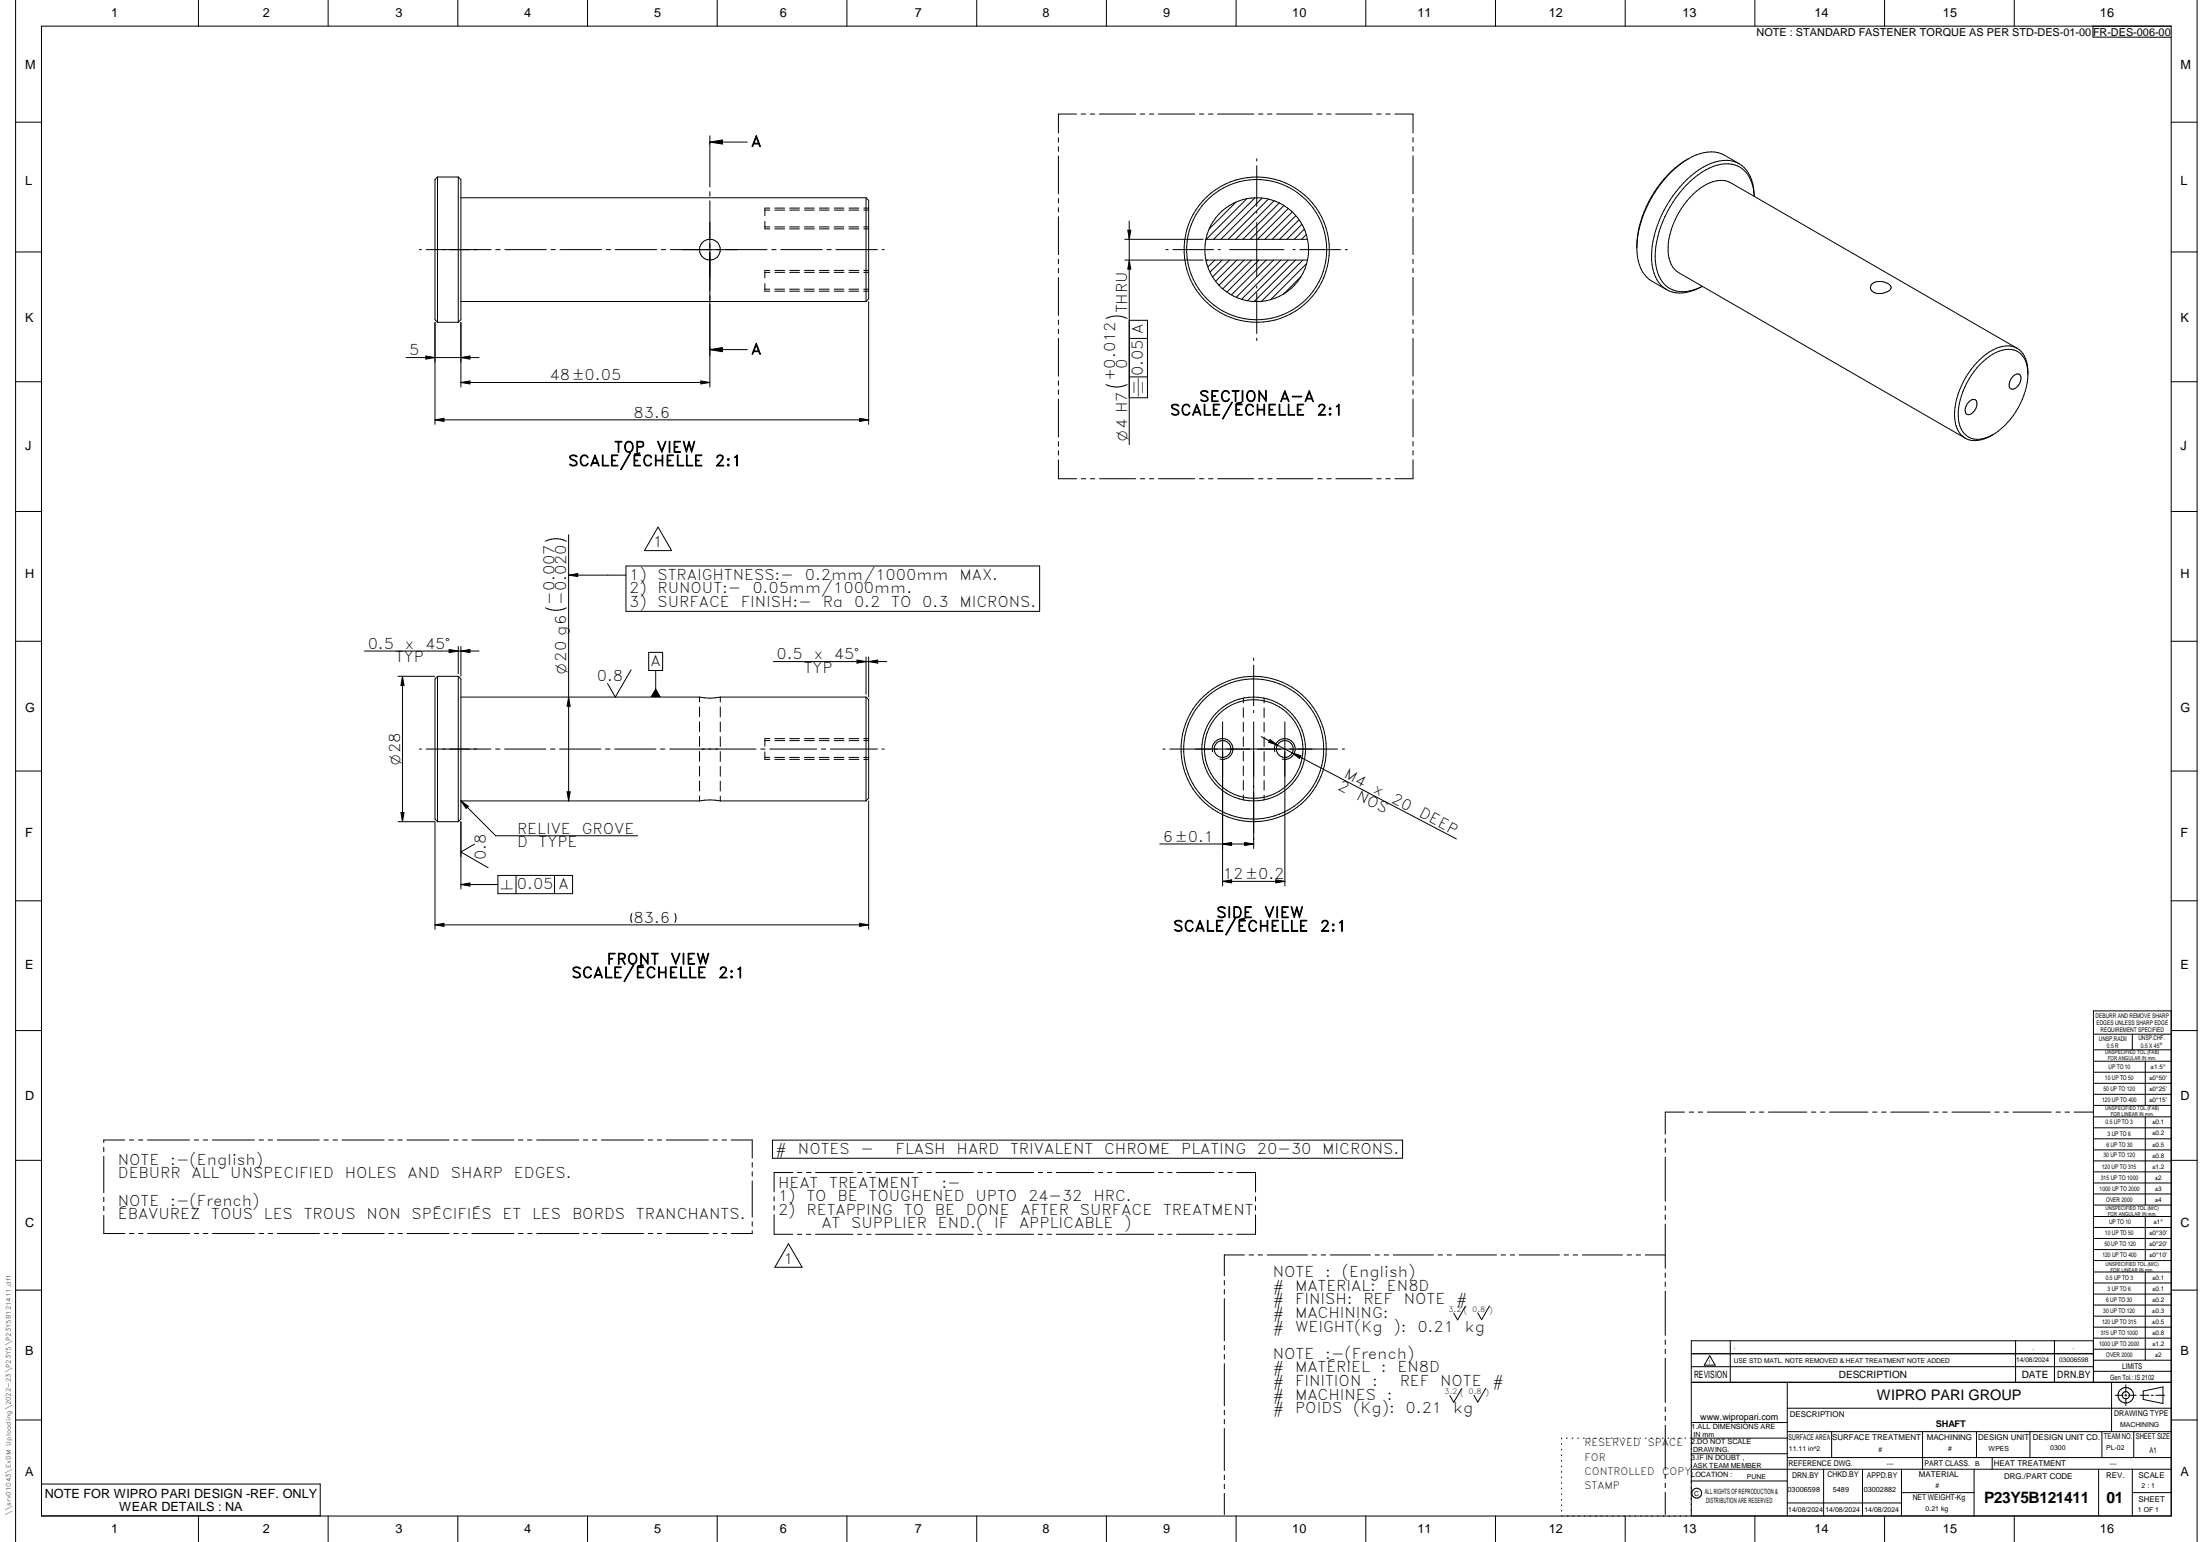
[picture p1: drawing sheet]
<svg xmlns="http://www.w3.org/2000/svg" width="848mm" height="594mm" viewBox="0 0 848 594" stroke-linecap="round" stroke-linejoin="round" font-family="sans-serif">
<g fill="none" stroke="#000" stroke-width=".39">
<path d="M6 .1v593.9M16 10.1h821v574h-821zM76.5 .1v10M126.5 .1v10M176.5 .1v10M226.5 .1v10M276.5 .1v10M326.5 .1v10M376.5 .1v10M426.5 .1v10M476.5 .1v10M526.5 .1v10"/>
<path d="M576.5 .1v10M626.5 .1v10M676.5 .1v10M726.5 .1v10M776.5 .1v10M806.8 10.1v4.2l30.2 .1M847 .1v593.9M6 47.1h10M273.6 52.3v4.8M273.6 57.4v14.7M273.6 54.7h14.5M273.6 54.7l4.9-.8v1.6z"/>
<path d="M408 53.1v1.7M408 56.6v1.7M415 43.9h-7v7.4M416.8 43.9h1.7M420.3 43.9h1.7M423.8 43.9h14M439.5 43.9h1.8M443.1 43.9h1.7M446.6 43.9h13.9M462.4 43.9h1.7M465.8 43.9h1.8M469.3 43.9h14"/>
<path d="M485.1 43.9h1.7M488.6 43.9h1.7M492.1 43.9h14M507.9 43.9h1.7M511.4 43.9h1.7M514.9 43.9h14M530.7 43.9h1.7M534.2 43.9h1.7M537.7 43.9h7v7.3M544.7 53v1.7M544.7 56.5v1.8M837 47.1h10"/>
<path d="M168.7 68.2h8M168.7 68.2v56M168.7 68.2l-1 1v54l1 1M176.7 68.2v56M176.7 68.2l1 1v54l-1 1M177.7 76.2h156.1M273.6 73.8v1.8M273.6 77.3v71.8M333.8 76.2v40M333.8 76.2l1.1 1v38l-1.1 1M408 60.1v14.6M408 76.5v1.7"/>
<path d="M476.5 77.8l-10.4 10.4M480.6 76.6l-15.6 15.6M483.8 76.2l-16 16M484.5 61.2v.9M484.5 63.8v15.7M486.5 76.3l-15.9 15.9M489 76.7l-15.5 15.5M491.2 77.3l-14.9 14.9M493.1 78.2l-14 14M495 79.2l-13 13M544.7 60v14.7M544.7 76.5v1.6"/>
<path d="M544.7 80v1.7M650.8 61.2a41.8 41.8 0 0 0-19.8 34.3M650.8 61.2a43.7 43.7 0 0 0-19.8 34.3M650.8 61.2a14.1 14.1 0 0 1 14-1.4l5.6 3.3M670.4 63.1a13.8 13.8 0 0 1 5.8 12.5 12.7 12.7 0 0 0-6.3-11.6 14.6 14.6 0 0 0-13.9 2.4 42.5 42.5 0 0 0-18 32.2 13.7 13.7 0 0 0 5.6 12.5 12.7 12.7 0 0 0 12.6-.8M670.4 63.1a14.1 14.1 0 0 0-13.9 1.3 43.8 43.8 0 0 0-19.8 34.2 14.1 14.1 0 0 0 5.6 12.9 12.7 12.7 0 0 0 12.4-.4l1.6-.8M6 97.1h10M161.7 96.2h.8M164.3 96.2h25M191.1 96.2h1.7M194.6 96.2h16M212.4 96.2h1.7"/>
<path d="M215.9 96.2h16M233.6 96.2h1.8M237.2 96.2h16M254.9 96.2h1.7M258.4 96.2h37.3M294.9 80.7v2.4M294.9 85.3v2.4M294.9 88v.2h1.9M294.9 87.4h1.8M294.9 80.9h1.9M296.8 80.2h-1.9v.2M297.5 96.2h1.7"/>
<path d="M298.7 87.4h3.7M298.7 80.2h3.8M298.7 88.2h3.8M298.7 80.9h3.8M301 96.2h15.9M304.4 87.4h3.7M304.4 80.2h3.8M304.4 88.2h3.8M304.4 80.9h3.8M310.1 87.4h3.8M310.1 80.2h3.8M310.1 88.2h3.8"/>
<path d="M310.1 80.9h3.8M315.8 87.4h3.8M315.8 80.2h3.8M315.8 88.2h3.8M315.8 80.9h3.8M318.8 96.2h1.7M321.5 87.4h3.8M321.6 80.2h3.7M321.6 88.2h3.7M321.6 80.9h3.7M322.2 96.2h16M327.2 87.4h3.8"/>
<path d="M327.3 80.2h3.7M327.3 88.2h3.7M327.3 80.9h3.7M333 87.4h1.9M333 80.2h1.9M333 88.2h1.9M333 80.9h1.9M340 96.2h.9M408 80v1.7M408 83.5v14.6M408 99.9v1.7M433.6 92.2h30.2"/>
<path d="M434.8 88.7h1.1l-.6 3.5zM435.3 85.2v86.1M449.5 96.2h.8M452.1 96.2h15.7M464.9 92.2a19.1 19.1 0 0 0 0 8M464.9 92.2h39.1M469.6 96.2h.9M474 96.2h21M484.5 85.7v21M484.5 81.4v.8M496.6 80.3l-11.8 11.9M498.1 81.7l-10.5 10.5"/>
<path d="M498.4 96.2h.9M499.5 83.1l-9.1 9.1M500.8 84.7l-7.5 7.5M501.1 96.2h15.7M501.9 86.4l-5.8 5.8M502.8 88.3l-3.9 3.9M503.6 90.4l-1.9 1.8M504 92.2a19.1 19.1 0 0 1 0 8M504 92.2a20 20 0 0 0-19.6-16 20 20 0 0 0-19.5 16M518.6 96.2h.8M544.7 83.4v14.7M544.7 99.9v1.7"/>
<path d="M631 95.5a14.1 14.1 0 0 0 5.8 12.8l5.7 3.3M837 97.1h10M177.7 116.2h156.1M294.9 104.7v.2M294.9 112v.2h1.9M294.9 109.3v2.4M294.9 111.4h1.8M296.8 104.2h-1.9v.2M296.8 104.9h-1.9v2.2M298.7 111.4h3.7M298.7 104.2h3.8M298.7 112.2h3.8"/>
<path d="M298.7 104.9h3.8M304.4 111.4h3.7M304.4 104.2h3.8M304.4 112.2h3.8M304.4 104.9h3.8M310.1 111.4h3.8M310.1 104.2h3.8M310.1 112.2h3.8M310.1 104.9h3.8M315.8 111.4h3.8M315.8 104.2h3.8M315.8 112.2h3.8"/>
<path d="M315.8 104.9h3.8M321.5 111.4h3.8M321.6 104.2h3.7M321.6 112.2h3.7M321.6 104.9h3.7M327.2 111.4h3.8M327.3 104.2h3.7M327.3 112.2h3.7M327.3 104.9h3.7M333 111.4h1.9M333 104.2h1.9M333 112.2h1.9"/>
<path d="M333 104.9h1.9M334.9 116.2v47.3M408 103.4v1.7M408 106.9v14.6M433.6 100.2h30.2M435.3 100.2l.6 3.5h-1.1zM464.9 100.2a20 20 0 0 0 24.9 15.2M464.9 100.2h39.1M465.5 100.2l-.5 .5M468.3 100.2l-2.7 2.7M471.1 100.2l-4.7 4.7M474 100.2l-6.6 6.5"/>
<path d="M476.8 100.2l-8.2 8.2M479.6 100.2l-9.7 9.7M482.4 100.2l-11.1 11.1M484.5 110.2v.8M484.5 112.8v15.7M485.3 100.2l-12.4 12.3M488.1 100.2l-13.4 13.4M490.9 100.2l-14.4 14.4M493.7 100.2l-15.1 15.1M496.6 100.2l-15.7 15.7M499.4 100.2l-16 16M501.5 106.6l-6.7 6.7"/>
<path d="M502.2 100.2l-15.9 15.9M503.7 101.6l-13.9 13.8M504 100.2a20 20 0 0 1-14.2 15.2M544.7 103.4v1.7M544.7 106.8v14.7M721.7 109.3a5.5 5.5 0 0 1 7.2 1.1 1.89 1.89 0 0 1-1.7 2.1 4.5 4.5 0 0 1-6.1-1.2 1.9 1.9 0 0 1 .6-2zM156.5 137.8h28.2M164.2 137.2l3.5 .6-3.5 .5zM167.7 124.2v39.3M168.7 124.2h8M177.7 137.8l3.4-.6v1.1zM177.7 124.2v24.9"/>
<path d="M273.6 134.7l4.9-.8v1.6zM273.6 134.7h14.5M408 123.3v1.7M408 126.8v1.7M408 130.3v14.6M434.5 122.7a9.1 9.1 0 0 0-8.1 0M435.3 130.4h7M435.3 123.4h7v29.8h-7M484.5 130.3v.9M544.7 123.3v1.7M544.7 126.8v1.7M544.7 130.3v14.6"/>
<path d="M777.6 134.2l-110.5-63.8a11.3 11.3 0 0 0-11.9 2.3 31.3 31.3 0 0 0-12.2 23.9 9.7 9.7 0 0 0 4.1 8.5l110.5 63.7M777.6 134.2a11.1 11.1 0 0 0-11.8 2.2 30.9 30.9 0 0 0-12.3 25 8 8 0 0 0 10.3 8l2.5-.9 2-1.1M777.6 134.2a9.2 9.2 0 0 1 4.1 7.7 28.8 28.8 0 0 1-15.1 26.4 7.7 7.7 0 0 1-11.6-6.7 28.8 28.8 0 0 1 14.4-25.8 8.4 8.4 0 0 1 9.7 .6 9.6 9.6 0 0 1 2.6 6.5M6 147.1h10M177.7 147.4l3.4-.6v1.1zM177.7 147.4h95.9M270.2 146.8l3.4 .6-3.4 .5zM408 146.7v1.8M408 150.2v1.7M408 153.8v14.6M434.5 148.2a9.1 9.1 0 0 1-8.1 0M435.3 145.2h7"/>
<path d="M544.7 146.7v1.7M544.7 150.2v1.7M544.7 153.7v14.6M759 154.9a1.63 1.63 0 0 1 2-1 1.63 1.63 0 0 1 1.1 2 4.2 4.2 0 0 1-3.7 3.8 2.89 2.89 0 0 1 .1-4.3zM775.9 145l.6-.4a1.51 1.51 0 0 1 1.9-.4 1.51 1.51 0 0 1 .7 1.9 4.1 4.1 0 0 1-3.7 3.8 2.85 2.85 0 0 1 .1-4.3zM781.7 143.3v.8M837 147.1h10M167.7 161.8l3.5-.6v1.1zM167.7 161.8h167.2M331.3 161.2l3.6 .6-3.6 .5zM408 177.2v7.2h7M408 170.1v1.8"/>
<path d="M408 173.7v1.6M544.7 170.1v1.7M544.7 173.6v1.7M544.7 177.1v7.3h-7M6 197.1h10M416.8 184.4h1.7M420.3 184.4h1.7M423.8 184.4h14M439.6 184.4h1.7M443.1 184.4h1.7M446.6 184.4h14M462.4 184.4h1.7"/>
<path d="M465.9 184.4h1.7M469.4 184.4h14M485.2 184.4h1.7M488.7 184.4h1.7M492.2 184.4h13.9M508 184.4h1.7M511.4 184.4h1.8M514.9 184.4h14.1M530.7 184.4h1.7M534.2 184.4h1.7M837 197.1h10M218.3 208.5a9 9 0 0 0-8 0"/>
<path d="M219.2 206v102.6M241.3 218.1h159.5v17.4h-159.5zM253.7 203.1l5.2 9h-10.5zM218.3 234.2a9 9 0 0 1-8 0M219.2 221.6h22.1M219.2 221.6l3.5-.6v1.1zM6 247.1h10M140.5 250.8h44.2M173.1 250.2l3.6 .6-3.6 .6zM176.7 249v10.5M177.7 250.8l3.4-.6v1.2zM177.7 249v11.5"/>
<path d="M243.3 258.1l-6.1 10.5-3-5.3M250.1 251.3h5.3v7h-5.3zM252.8 258.3v10.3M298.1 254.9h43.7M330.4 254.3l3.4 .6-3.4 .6zM333.8 253.1v14.4M334.9 254.9l3.5-.6v1.2zM334.9 253.1v15.4M483.3 253.6v.9M483.3 256.2v15.7M837 247.1h10M153.4 260.6h14.2"/>
<path d="M155.2 260.6v56M155.2 260.6l.5 3.5h-1.1zM168.7 260.6h8M168.7 260.6v56M168.7 260.6l-1 1v54l1 1M176.7 260.6v56M176.7 260.6l1 1v54l-1 1M177.7 268.6h92M219.2 268.6l.6 3.5h-1.2zM269.7 268.6a19.1 19.1 0 0 0 8 0M269.7 268.6v1.8M269.7 272.4v3.7"/>
<path d="M269.7 278.1v3.8M277.7 268.6h56.1M277.7 268.6v1.9M277.7 272.4v3.8M277.7 278.1v3.8M333.8 268.6v40M333.8 268.6l1.1 1v38l-1.1 1M471.3 278.1v63.2M479.3 269v1.8M479.3 272.7v3.7M479.3 278.3v3.7M483.3 278.1v48.8"/>
<path d="M483.3 273.7v.9M487.3 269v1.8M487.3 272.8v3.6M487.3 278.3v3.7M495.3 278.1v63.2M6 297.1h10M161.7 288.6h.8M164.3 288.6h24.9M191.1 288.6h1.6M194.5 288.6h15.9M212.2 288.6h1.8M215.7 288.6h15.9"/>
<path d="M233.4 288.6h1.8M236.9 288.6h16M254.6 288.6h1.7M258.1 288.6h33.3M269.7 283.8v3.8M269.7 289.5v3.8M269.7 295.2v3.8M277.7 283.8v3.8M277.7 289.6v3.7M277.7 295.3v3.7M293.2 288.6h1.7M294.9 285.1v2.4"/>
<path d="M294.9 289.7v2.4M294.9 292.4v.2h1.9M294.9 291.8h1.8M294.9 285.3h1.9M296.7 288.6h18.1M296.8 284.6h-1.9v.2M298.7 291.8h3.7M298.7 284.6h3.8M298.7 292.6h3.8M298.7 285.3h3.8M304.4 291.8h3.7M304.4 284.6h3.8"/>
<path d="M304.4 292.6h3.8M304.4 285.3h3.8M310.1 291.8h3.8M310.1 284.6h3.8M310.1 292.6h3.8M310.1 285.3h3.8M315.8 291.8h3.8M315.8 284.6h3.8M315.8 292.6h3.8M315.8 285.3h3.8M316.6 288.6h1.7M320.1 288.6h18.1"/>
<path d="M321.5 291.8h3.8M321.6 284.6h3.7M321.6 292.6h3.7M321.6 285.3h3.7M327.2 291.8h3.8M327.3 284.6h3.7M327.3 292.6h3.7M327.3 285.3h3.7M333 291.8h1.9M333 284.6h1.9M333 292.6h1.9M333 285.3h1.9"/>
<path d="M340 288.6h.9M448.3 288.6h.9M450.9 288.6h64.7M467.4 289.6a4 4 0 0 1 3.5-5 4 4 0 0 1 4.4 4.3 4 4 0 0 1-5.1 3.5M479.3 283.9v3.7M479.3 289.5v3.7M479.3 295.1v3.7M486.2 283.8l11.9 6.3M487.3 283.9v3.8M487.3 289.6v3.6M487.3 295.1v3.7M489.6 284.9l2.8 2.2-3.4-1.1z"/>
<path d="M491.4 289.6a4 4 0 0 1 3.5-5 4 4 0 0 1 4.4 4.3 4 4 0 0 1-5.1 3.5M498.1 290.1l63.3 33.1M498.1 290.1l3.4 1.1-.5 1zM517.4 288.6h.9M837 297.1h10M153.4 316.6h14.2M154.6 313.1h1.1l-.5 3.5zM167.7 316.6v41.5M168.7 316.6h8M177.7 308.6l2.9 2-.9 .8zM177.7 316.6v25.9M177.7 308.6h92"/>
<path d="M177.7 308.6l13.4 13.4h54.7M218.6 305.1h1.2l-.6 3.5zM269.7 308.6a21.2 21.2 0 0 1 8 0M269.7 300.9v3.8M269.7 306.7v1.9M277.7 308.6h56.1M277.7 301v3.8M277.7 306.7v1.9M334.9 308.6v49.5M479.3 300.7v3.7M479.3 306.3v1.9M487.3 300.7v3.7"/>
<path d="M487.3 306.3v1.9M182.9 325.2l-5.2 3.1 10.5 6M191.9 337.3h28.8v7h-28.8zM198.9 337.3v7M213.7 337.3v7M447 325.2h36.3M471.3 339.6h24M471.3 325.2l3.5-.6v1.2zM471.3 339.6l3.5-.6v1.1zM479.8 324.6l3.5 .6-3.5 .6zM491.8 339l3.5 .6-3.5 .5zM6 347h10"/>
<path d="M167.7 356.3l3.5-.6v1.2zM167.7 356.3h167.2M177.7 340.8l3.4-.6v1.2zM177.7 340.8h14.2M243.6 351.9a3.9 3.9 0 0 0 0 3.5M260.2 351.9a3.9 3.9 0 0 1 0 3.5M331.3 355.7l3.6 .6-3.6 .6zM837 347h10M6 397h10M807 398.4h30M822 398.4v6.1M837 397h10"/>
<path d="M837 389.5h-30v143.1M807 404.5h30M807 408.9h30M807 413.1h30M807 417.4h30M827 408.9v17M48.1 439.2h-8.1v1M49.9 439.2h1.7M53.4 439.2h1.7M56.9 439.2h16.2M74.9 439.2h1.7M78.4 439.2h1.7"/>
<path d="M81.9 439.2h16.2M99.9 439.2h1.7M103.4 439.2h1.7M106.9 439.2h16.2M124.9 439.2h1.7M128.4 439.2h1.7M131.9 439.2h16.2M149.9 439.2h1.7M153.4 439.2h1.7M156.9 439.2h16.2M174.9 439.2h1.7M178.4 439.2h1.7"/>
<path d="M181.9 439.2h16.2M199.9 439.2h1.7M203.4 439.2h1.7M206.9 439.2h16.2M224.9 439.2h1.7M228.4 439.2h1.7M231.9 439.2h16.2M249.9 439.2h1.7M253.4 439.2h1.7M256.9 439.2h16.2M274.9 439.2h1.7M278.4 439.2h1.7"/>
<path d="M281.9 439.2h8.1v7M297.8 439.3h242.9v6.9h-242.9zM641.9 438.7v1.8M649.4 428.5h-7.5v8.5M651.2 428.5h1.7M654.6 428.5h1.8M658.2 428.5h14.7M674.7 428.5h1.7M678.2 428.5h1.7M681.7 428.5h14.8M698.3 428.5h1.7M701.8 428.5h1.7"/>
<path d="M705.3 428.5h14.7M721.9 428.5h1.7M725.3 428.5h1.8M728.9 428.5h14.7M745.4 428.5h1.7M748.9 428.5h1.7M752.4 428.5h14.8M769 428.5h1.7M772.5 428.5h1.7M776 428.5h14.7M792.6 428.5h1.7M796 428.5h1.8"/>
<path d="M799.5 428.5h7.4M807 421.6h30M807 425.9h30M807 430.3h30M807 434.5h30M807 438.7h30M827 430.3v34M6 447h10M40 442v1.7M40 445.5v14M290 447.9v1.8M290 451.4v1.7"/>
<path d="M290 455v13.9M305.6 451.7h-7.2v7.5M307.4 451.7h1.7M310.9 451.7h1.7M314.4 451.7h14.4M330.6 451.7h1.7M334.1 451.7h1.7M337.6 451.7h14.4M353.8 451.7h1.7M357.3 451.7h1.7M360.8 451.7h14.4M377 451.7h1.7"/>
<path d="M380.5 451.7h1.7M384 451.7h14.4M400.2 451.7h1.7M403.7 451.7h1.7M407.2 451.7h14.4M423.4 451.7h1.7M426.9 451.7h1.7M430.4 451.7h14.4M446.6 451.7h1.7M450.1 451.7h1.7M453.6 451.7h14.4M469.8 451.7h1.7"/>
<path d="M473.3 451.7h1.7M476.8 451.7h7.2v7.5M641.9 442.3v1.6M641.9 445.8v17M807 443h30M807 447.3h30M807 451.5h30M807 455.8h30M807 460h30M837 447h10M40 468.3v6.9h8.1M40 461.3v1.7"/>
<path d="M40 464.8v1.7M49.9 475.2h1.7M53.4 475.2h1.7M56.9 475.2h16.2M74.9 475.2h1.7M78.4 475.2h1.7M81.9 475.2h16.2M99.9 475.2h1.7M103.4 475.2h1.7M106.9 475.2h16.2M124.9 475.2h1.7M128.4 475.2h1.7"/>
<path d="M131.9 475.2h16.2M149.9 475.2h1.7M153.4 475.2h1.7M156.9 475.2h16.2M174.9 475.2h1.7M178.4 475.2h1.7M181.9 475.2h16.2M199.9 475.2h1.7M203.4 475.2h1.7M206.9 475.2h16.2M224.9 475.2h1.7M228.4 475.2h1.7"/>
<path d="M231.9 475.2h16.2M249.9 475.2h1.7M253.4 475.2h1.7M256.9 475.2h16.2M274.9 475.2h1.7M278.4 475.2h1.7M290 474.2v1h-8.1M290 470.7v1.7M298.4 461v1.7M298.4 464.5v1.7M298.4 468v7.5h7.2M304 479.2l5.2 9h-10.5z"/>
<path d="M307.4 475.5h1.7M310.9 475.5h1.7M314.4 475.5h14.4M330.6 475.5h1.7M334.1 475.5h1.7M337.6 475.5h14.4M353.8 475.5h1.7M357.3 475.5h1.7M360.8 475.5h14.4M377 475.5h1.7M380.5 475.5h1.7M384 475.5h14.4"/>
<path d="M400.2 475.5h1.7M403.7 475.5h1.7M407.2 475.5h14.4M423.4 475.5h1.7M426.9 475.5h1.7M430.4 475.5h14.4M446.6 475.5h1.7M450.1 475.5h1.7M453.6 475.5h14.4M469.8 475.5h1.7M473.3 475.5h1.7M484 468v7.5h-7.2"/>
<path d="M484 461.1v1.6M484 464.5v1.8M641.9 464.6v1.7M641.9 468.1v1.7M641.9 471.6v17.1M807 464.3h30M807 468.7h30M807 472.9h30M807 477.1h30M827 468.7v16.9M6 497h10M472 493.4v1.6"/>
<path d="M472 496.8v1.8M479.7 483.5h-7.7v8M481.5 483.5h1.7M485 483.5h1.7M488.5 483.5h15.5M505.8 483.5h1.7M509.3 483.5h1.7M512.8 483.5h15.5M530.1 483.5h1.7M533.6 483.5h1.7M537.1 483.5h15.5M554.4 483.5h1.7"/>
<path d="M557.9 483.5h1.7M561.4 483.5h15.5M578.7 483.5h1.6M582.2 483.5h1.7M585.6 483.5h15.5M603 483.5h1.6M606.4 483.5h1.8M609.9 483.5h15.5M627.2 483.5h1.7M630.7 483.5h1.7M634.2 483.5h7.7M641.9 490.4v1.7"/>
<path d="M641.9 493.9v1.7M641.9 497.4v17.1M807 481.4h30M807 485.6h30M807 490.1h30M807 494.3h30M807 498.6h30M827 490.1v33.9M837 497h10M472 500.3v16.3M472 518.3v1.8M564.9 503.2l-3 5.3-1.5-2.6"/>
<path d="M574.2 503.1l-3 5.3-1.6-2.6M641.9 516.3v1.6M641.9 519.8v1.7M667 516.6v16M777 516.6v16M792 516.6v16M807 502.8h30M807 507.1h30M807 511.3h30M807 515.5h30M807 519.8h30M807 516.6h-155v67.5"/>
<path d="M472 521.8v1.7M472 525.4v16.2M563.5 535l-3.1 5.3-1.5-2.7M572.7 534.9l-3 5.3-1.5-2.7M641.9 523.2v17.1M652 532.6h185.2M652 521.5h155M652 526.5h155M659.1 522.3l2.1 3.6h-4.2zM689 532.6v51.4M807 524h30M807 528.3h30"/>
<path d="M814 532.6v19M815.5 537.5h2.8M819.1 537.5h.7M819.5 533.5v2.9M819.5 537.2v.7M819.5 538.7v2.8M820.6 537.5h2.9M825 537.5h3.4M826.2 535.9l7.6-1.6v6.4l-7.6-1.5zM829.3 537.5h.8M831 537.5h3.5M6 547.1h10"/>
<path d="M472 543.3v1.7M472 546.9v1.7M472 550.3v16.2M602 554.1v.3M602 556.2v.3M602 558.3v.3M603.8 554.1h.4M606 554.1h.3M608.2 554.1h.3M610.4 554.1h.3M612.6 554.1h.3M614.7 554.1h.3"/>
<path d="M616.9 554.1h.3M619.1 554.1h.3M621.2 554.1h.3M623.4 554.1h.3M625.6 554.1h.3M627.8 554.1h.3M629.9 554.1h.4M632.1 554.1h.3M634.3 554.1h.3M636.5 554.1h.3M638.6 554.1h.3M640.8 554.1h.3"/>
<path d="M641.9 542.1v1.7M641.9 545.6v1.7M641.9 549.1v17M643 554.1h.3M645.2 554.1h.3M647.3 554.1h.4M649.5 554.1h.3M652 548h37M689 542.5h148M689 551.6h148M689 554.1h-37.3M706.1 551.6v10"/>
<path d="M741.1 551.6v14.4M761.9 551.6v10M782.5 551.6v10M810.3 551.6v10M822.5 551.6v10M837 547.1h10M16 571.8h107.4v12.2h-107.4M472 568.3v1.8M472 571.8v1.7M472 575.4v8.1M602 560.5v.3M602 562.6v.3"/>
<path d="M602 564.8v.3M602 566.9v.3M602 569v.3M602 571.2v.3M602 573.3v.4M602 575.5v.3M602 577.6v.3M602 579.8v.3M641.9 567.9v1.7M641.9 571.4v1.8M641.9 574.9v8.6M652 570.6h37"/>
<path d="M652 560.1h37M689 561.6h148M689 579h44M703 566v18M718 566v18M733 575.1h28M733 566v18M761 566v18M768 561.6v4.4M809 566v18M822 566v18M822 575.1h15"/>
<path d="M837 566h-185M76.5 584.1v9.9M126.5 584.1v9.9M176.5 584.1v9.9M226.5 584.1v9.9M276.5 584.1v9.9M326.5 584.1v9.9M376.5 584.1v9.9M426.5 584.1v9.9M476.5 584.1v9.9M526.5 584.1v9.9M576.5 584.1v9.9"/>
<path d="M602 581.9v.3M626.5 584.1v9.9M652 584h185M676.5 584.1v9.9M726.5 584.1v9.9M776.5 584.1v9.9"/>
<circle cx="273.7" cy="96.2" r="4"/>
<circle cx="484.4" cy="96.2" r="27"/>
<circle cx="484.4" cy="96.2" r="28"/>
<circle cx="471.3" cy="288.6" r="3.2"/>
<circle cx="483.3" cy="288.6" r="28"/>
<circle cx="483.3" cy="288.6" r="20"/>
<circle cx="483.3" cy="288.6" r="27"/>
<circle cx="483.3" cy="288.6" r="19"/>
<circle cx="495.3" cy="288.6" r="3.2"/>
<circle cx="819.5" cy="537.5" r="2.99"/>
<circle cx="819.5" cy="537.5" r="1.39"/>
<circle cx="654.1" cy="575.3" r="1.9"/>
</g>
<g fill="#000">
<path d="M273.6 54.7l4.9-.8v1.6zM434.8 88.7h1.1l-.6 3.5zM435.3 100.2l.6 3.5h-1.1zM164.2 137.2l3.5 .6-3.5 .5zM177.7 137.8l3.4-.6v1.1zM273.6 134.7l4.9-.8v1.6zM177.7 147.4l3.4-.6v1.1zM270.2 146.8l3.4 .6-3.4 .5zM167.7 161.8l3.5-.6v1.1zM331.3 161.2l3.6 .6-3.6 .5zM219.2 221.6l3.5-.6v1.1zM173.1 250.2l3.6 .6-3.6 .6z"/>
<path d="M177.7 250.8l3.4-.6v1.2zM330.4 254.3l3.4 .6-3.4 .6zM334.9 254.9l3.5-.6v1.2zM155.2 260.6l.5 3.5h-1.1zM219.2 268.6l.6 3.5h-1.2zM252.8 265.1l2 3.5h-4.1zM489.6 284.9l2.8 2.2-3.4-1.1zM498.1 290.1l3.4 1.1-.5 1zM154.6 313.1h1.1l-.5 3.5zM177.7 308.6l2.9 2-.9 .8zM218.6 305.1h1.2l-.6 3.5zM471.3 325.2l3.5-.6v1.2z"/>
<path d="M479.8 324.6l3.5 .6-3.5 .6zM167.7 356.3l3.5-.6v1.2zM177.7 340.8l3.4-.6v1.2zM331.3 355.7l3.6 .6-3.6 .6zM471.3 339.6l3.5-.6v1.1zM491.8 339l3.5 .6-3.5 .5z"/>
</g>
<g font-size="6">
<text x="764.8" y="578.9">P23Y5B121411</text>
<text x="812.1" y="578.9">01</text>
</g>
<g font-size="5.7">
<text x="289.5" y="56.5">A</text>
<text x="434.5" y="120.7" transform="rotate(-90 434.5 120.7)">THRU</text>
<text x="157.7" y="136.9">5</text>
<text x="289.5" y="136.5">A</text>
<text x="434.5" y="142" transform="rotate(-90 434.5 142)">0</text>
<text x="211.8" y="146.5">48±0.05</text>
<text x="429.9" y="146.9" transform="rotate(-90 429.9 146.9)">+0.012</text>
<text x="440.6" y="144.9" transform="rotate(-90 440.6 144.9)">0.05 A</text>
<text x="462.3" y="154.7">SECTION</text>
<text x="493.3" y="154.7">A-A</text>
<text x="244.2" y="160.9">83.6</text>
<text x="451" y="160">SCALE/ÉCHELLE</text>
<text x="507.6" y="160">2:1</text>
<text x="219" y="179.5">SCALE/ÉCHELLE</text>
<text x="236.7" y="174.3">TOP</text>
<text x="253.1" y="174.3">VIEW</text>
<text x="275.6" y="179.5">2:1</text>
<text x="251.7" y="210.9">1</text>
<text x="242.5" y="223.3">1)</text>
<text x="253.5" y="223.3">STRAIGHTNESS:-</text>
<text x="310.2" y="223.3">0.2mm/1000mm</text>
<text x="369.8" y="223.3">MAX.</text>
<text x="213.8" y="233" transform="rotate(-90 213.8 233)">-0.007</text>
<text x="218.3" y="233" transform="rotate(-90 218.3 233)">-0.020</text>
<text x="242.5" y="228.6">2)</text>
<text x="242.5" y="233.8">3)</text>
<text x="253.5" y="228.6">RUNOUT:-</text>
<text x="253.5" y="233.8">SURFACE</text>
<text x="285.5" y="233.8">FINISH:-</text>
<text x="290" y="228.6">0.05mm/1000mm.</text>
<text x="317.1" y="233.8">Ra</text>
<text x="329.2" y="233.8">0.2</text>
<text x="343.6" y="233.8">TO</text>
<text x="355.5" y="233.8">0.3</text>
<text x="369.8" y="233.8">MICRONS.</text>
<text x="141.7" y="249.9">0.5</text>
<text x="156.1" y="249.9">x</text>
<text x="163.9" y="249.9">45°</text>
<text x="152.3" y="255.2">TYP</text>
<text x="250.8" y="256.6">A</text>
<text x="299.3" y="254">0.5</text>
<text x="313.7" y="254">x</text>
<text x="321.5" y="254">45°</text>
<text x="230.1" y="262.5">0.8</text>
<text x="309.9" y="259.2">TYP</text>
<text x="517.7" y="299.3" transform="rotate(28 517.7 299.3)">M4</text>
<text x="515.3" y="304" transform="rotate(28 515.3 304)">2</text>
<text x="529.1" y="305.3" transform="rotate(28 529.1 305.3)">x</text>
<text x="522.5" y="307.8" transform="rotate(28 522.5 307.8)">NOS</text>
<text x="536" y="308.9" transform="rotate(28 536 308.9)">20</text>
<text x="546.7" y="314.5" transform="rotate(28 546.7 314.5)">DEEP</text>
<text x="199.3" y="321.1">RELIVE</text>
<text x="224.2" y="321.1">GROVE</text>
<text x="199.3" y="326.4">D</text>
<text x="207.6" y="326.4">TYPE</text>
<text x="448.3" y="324.3">6±0.1</text>
<text x="187.3" y="331.3" transform="rotate(-90 187.3 331.3)">0.8</text>
<text x="471.4" y="338.7">12±0.2</text>
<text x="199.3" y="342.5">0.05 A</text>
<text x="468.9" y="353.6">SIDE</text>
<text x="487.4" y="353.6">VIEW</text>
<text x="244.2" y="355.4">83.6</text>
<text x="452.2" y="358.8">SCALE/ÉCHELLE</text>
<text x="508.8" y="358.8">2:1</text>
<text x="233.9" y="371.5">FRONT</text>
<text x="258.5" y="371.5">VIEW</text>
<text x="220.3" y="376.8">SCALE/ÉCHELLE</text>
<text x="276.8" y="376.8">2:1</text>
<text x="45.4" y="448.7">NOTE</text>
<text x="65.6" y="448.7">:-(English)</text>
<text x="299" y="444.5">#</text>
<text x="307.6" y="444.5">NOTES</text>
<text x="331.7" y="444.5">-</text>
<text x="345.3" y="444.5">FLASH</text>
<text x="368.8" y="444.5">HARD</text>
<text x="389.4" y="444.5">TRIVALENT</text>
<text x="425.6" y="444.5">CHROME</text>
<text x="455.3" y="444.5">PLATING</text>
<text x="484.5" y="444.5">20-30</text>
<text x="509.7" y="444.5">MICRONS.</text>
<text x="45.4" y="454">DEBURR</text>
<text x="73.9" y="454">ALL</text>
<text x="88.8" y="454">UNSPECIFIED</text>
<text x="132.9" y="454">HOLES</text>
<text x="157.1" y="454">AND</text>
<text x="173.7" y="454">SHARP</text>
<text x="198.1" y="454">EDGES.</text>
<text x="299.9" y="457.5">HEAT</text>
<text x="319.7" y="457.5">TREATMENT</text>
<text x="362.9" y="457.5">:-</text>
<text x="45.4" y="464.5">NOTE</text>
<text x="65.6" y="464.5">:-(French)</text>
<text x="299.9" y="462.8">1)</text>
<text x="310.9" y="462.8">TO</text>
<text x="322.8" y="462.8">BE</text>
<text x="334.8" y="462.8">TOUGHENED</text>
<text x="376" y="462.8">UPTO</text>
<text x="396.3" y="462.8">24-32</text>
<text x="421.5" y="462.8">HRC.</text>
<text x="45.4" y="469.7">ÉBAVUREZ</text>
<text x="81.4" y="469.7">TOUS</text>
<text x="101.7" y="469.7">LES</text>
<text x="117.1" y="469.7">TROUS</text>
<text x="141.3" y="469.7">NON</text>
<text x="158.7" y="469.7">SPÉCIFIÉS</text>
<text x="193.8" y="469.7">ET</text>
<text x="205.2" y="469.7">LES</text>
<text x="220.5" y="469.7">BORDS</text>
<text x="245.1" y="469.7">TRANCHANTS.</text>
<text x="299.9" y="468">2)</text>
<text x="310.9" y="468">RETAPPING</text>
<text x="316.6" y="473.3">AT</text>
<text x="328.2" y="473.3">SUPPLIER</text>
<text x="348.5" y="468">TO</text>
<text x="360.4" y="468">BE</text>
<text x="361.6" y="473.3">END.(</text>
<text x="372.4" y="468">DONE</text>
<text x="383.2" y="473.3">IF</text>
<text x="392.8" y="473.3">APPLICABLE</text>
<text x="393.4" y="468">AFTER</text>
<text x="416.3" y="468">SURFACE</text>
<text x="433.3" y="473.3">)</text>
<text x="448.4" y="468">TREATMENT</text>
<text x="302" y="487">1</text>
<text x="490.6" y="492">NOTE</text>
<text x="510.8" y="492">:</text>
<text x="517.3" y="492">(English)</text>
<text x="490.6" y="497.2">#</text>
<text x="499.2" y="497.2">MATERIAL:</text>
<text x="534.7" y="497.2">EN8D</text>
<text x="490.6" y="502.5">#</text>
<text x="499.2" y="502.5">FINISH:</text>
<text x="525.6" y="502.5">REF</text>
<text x="541.2" y="502.5">NOTE</text>
<text x="561.4" y="502.5">#</text>
<text x="490.6" y="507.7">#</text>
<text x="499.2" y="507.7">MACHINING:</text>
<text x="490.6" y="513">#</text>
<text x="499.2" y="513">WEIGHT(Kg</text>
<text x="537.2" y="513">):</text>
<text x="546.4" y="513">0.21</text>
<text x="564.7" y="513">kg</text>
<text x="490.6" y="523.5">NOTE</text>
<text x="510.8" y="523.5">:-(French)</text>
<text x="490.6" y="528.7">#</text>
<text x="490.6" y="534">#</text>
<text x="499.2" y="534">FINITION</text>
<text x="499.2" y="528.7">MATÉRIEL</text>
<text x="529" y="534">:</text>
<text x="532.3" y="528.7">:</text>
<text x="538.7" y="528.7">EN8D</text>
<text x="539.6" y="534">REF</text>
<text x="555.2" y="534">NOTE</text>
<text x="575.4" y="534">#</text>
<text x="490.6" y="539.2">#</text>
<text x="499.2" y="539.2">MACHINES</text>
<text x="534.7" y="539.2">:</text>
<text x="490.6" y="544.5">#</text>
<text x="499.2" y="544.5">POIDS</text>
<text x="521.7" y="544.5">(Kg):</text>
<text x="541.9" y="544.5">0.21</text>
<text x="560.1" y="544.5">kg</text>
</g>
<text font-size="5.6" x="723.5" y="539.3">WIPRO PARI GROUP</text>
<g font-size="5.4">
<text x="440.6" y="152.9" transform="rotate(-90 440.6 152.9)">d</text>
<text x="434.5" y="170.1" transform="rotate(-90 434.5 170.1)">O4 H7</text>
<text x="218.3" y="259.6" transform="rotate(-90 218.3 259.6)">O20 g6</text>
<text x="154.3" y="294.9" transform="rotate(-90 154.3 294.9)">O28</text>
<text x="193" y="342.5">n</text>
</g>
<g font-size="4.9">
<text x="42.9" y="6.6">1</text>
<text x="101.3" y="6.7">2</text>
<text x="152.5" y="6.7">3</text>
<text x="202.1" y="6.7">4</text>
<text x="252.1" y="6.7">5</text>
<text x="300.6" y="6.7">6</text>
<text x="352.6" y="6.7">7</text>
<text x="401.9" y="6.7">8</text>
<text x="448.4" y="6.7">9</text>
<text x="498.1" y="6.7">10</text>
<text x="546.4" y="6.7">11</text>
<text x="597" y="6.7">12</text>
<text x="648.5" y="6.6">13</text>
<text x="699.4" y="6.6">14</text>
<text x="749" y="6.7">15</text>
<text x="809.5" y="6.6">16</text>
<text x="9.7" y="26.7">M</text>
<text x="840.6" y="26.7">M</text>
<text x="9.7" y="71.4">L</text>
<text x="840.6" y="71.4">L</text>
<text x="9.7" y="124.2">K</text>
<text x="840.6" y="124.2">K</text>
<text x="9.7" y="173.4">J</text>
<text x="840.6" y="173.4">J</text>
<text x="9.7" y="222.7">H</text>
<text x="840.6" y="222.7">H</text>
<text x="9.7" y="274.3">G</text>
<text x="840.6" y="274.3">G</text>
<text x="9.7" y="322.6">F</text>
<text x="840.6" y="322.6">F</text>
<text x="9.7" y="373.3">E</text>
<text x="840.6" y="373.3">E</text>
<text x="9.7" y="423.8">D</text>
<text x="840.6" y="423.8">D</text>
<text x="9.7" y="472.8">C</text>
<text x="840.6" y="472.8">C</text>
<text x="9.7" y="522.1">B</text>
<text x="840.6" y="522.1">B</text>
<text x="9.7" y="568.7">A</text>
<text x="840.6" y="568.7">A</text>
<text x="17.2" y="577">NOTE FOR WIPRO PARI DESIGN -REF. ONLY</text>
<text x="45.9" y="582.3">WEAR DETAILS : NA</text>
<text x="42.9" y="590.6">1</text>
<text x="101.3" y="590.7">2</text>
<text x="152.5" y="590.7">3</text>
<text x="202.1" y="590.7">4</text>
<text x="252.1" y="590.7">5</text>
<text x="300.6" y="590.7">6</text>
<text x="352.6" y="590.7">7</text>
<text x="401.9" y="590.7">8</text>
<text x="448.4" y="590.7">9</text>
<text x="498.1" y="590.7">10</text>
<text x="546.4" y="590.7">11</text>
<text x="597" y="590.7">12</text>
<text x="648.5" y="590.6">13</text>
<text x="699.4" y="590.5">14</text>
<text x="749" y="590.7">15</text>
<text x="809.5" y="590.5">16</text>
</g>
<text font-size="4.2" x="677.1" y="13.9">NOTE : STANDARD FASTENER TORQUE AS PER STD-DES-01-00FR-DES-006-00</text>
<g font-size="3.9">
<text x="653" y="530.9">REVISION</text>
<text x="708.9" y="530.9">DESCRIPTION</text>
<text x="779.4" y="530.9">DATE</text>
<text x="793.1" y="530.9">DRN.BY</text>
<text x="610.8" y="557.1">RESERVED</text>
<text x="635.2" y="557.1">SPACE</text>
<text x="610.8" y="562.7">FOR</text>
<text x="610.8" y="568.3">CONTROLLED</text>
<text x="640.7" y="568.3">COPY</text>
<text x="610.8" y="573.8">STAMP</text>
</g>
<text font-size="3.6" x="746.3" y="549.8">SHAFT</text>
<text font-size="3.5" x="655.4" y="547.1">www.wipropari.com</text>
<g font-size="3.1">
<text x="818.1" y="527.3">LIMITS</text>
<text x="815" y="545.5">DRAWING TYPE</text>
<text x="690" y="546.1">DESCRIPTION</text>
<text x="689.5" y="554.6">SURFACE AREA</text>
<text x="706.2" y="554.6">SURFACE TREATMENT</text>
<text x="742.7" y="554.6">MACHINING</text>
<text x="762.5" y="554.6">DESIGN UNIT</text>
<text x="783.6" y="554.6">DESIGN UNIT CD.</text>
<text x="811" y="554.4">TEAM NO.</text>
<text x="823.3" y="554.5">SHEET SIZE</text>
<text x="828.6" y="559.9">A1</text>
<text x="689.4" y="564.9">REFERENCE DWG.</text>
<text x="690.8" y="569.3">DRN.BY</text>
<text x="704.4" y="569.2">CHKD.BY</text>
<text x="719.6" y="569.3">APPD.BY</text>
<text x="739.7" y="569.1">MATERIAL</text>
<text x="741.8" y="564.7">PART CLASS.</text>
<text x="768.6" y="564.7">HEAT TREATMENT</text>
<text x="772.5" y="569.7">DRG./PART CODE</text>
<text x="811.9" y="569.3">REV.</text>
<text x="824.4" y="569.4">SCALE</text>
<text x="737.3" y="578">NET WEIGHT-Kg</text>
<text x="824.4" y="578.5">SHEET</text>
</g>
<text font-size="3" x="832.4" y="403.9">°</text>
<g font-size="2.8">
<text x="558.3" y="505.4">3.2 ( 0.8 )</text>
<text x="813.4" y="531.5">Gen Tol.: IS 2102</text>
<text x="556.9" y="537.2">3.2 ( 0.8 )</text>
<text x="652.1" y="550.4">1.ALL DIMENSIONS ARE</text>
<text x="652" y="556.4">2.DO NOT SCALE</text>
<text x="652" y="562.5">3.IF IN DOUBT ,</text>
<text x="652" y="569.2">LOCATION :</text>
<text x="657.2" y="575.8">ALL RIGHTS OF REPRODUCTION &amp;</text>
<text x="689.1" y="575">03006598</text>
<text x="706.5" y="574.9">5489</text>
<text x="718.4" y="575">03002882</text>
<text x="657.7" y="579.2">DISTRIBUTION ARE RESERVED</text>
</g>
<g font-size="2.7">
<text x="817.3" y="549.9">MACHINING</text>
<text x="652.9" y="553.5">IN mm</text>
<text x="652.7" y="559.5">DRAWING.</text>
<text x="689.6" y="559.1">11.11 in^2</text>
<text x="724.1" y="559.2">#</text>
<text x="751" y="559.1">#</text>
<text x="766.6" y="559">WPES</text>
<text x="790.3" y="558.8">0300</text>
<text x="811.9" y="558.8">PL-02</text>
<text x="652.7" y="565.5">ASK TEAM MEMBER</text>
<text x="673.4" y="569.6">PUNE</text>
<text x="727.4" y="564.9">---</text>
<text x="761.4" y="564.9">B</text>
<text x="813.3" y="564.9">---</text>
<text x="746.1" y="573.2">#</text>
<text x="825.6" y="573.4">2 : 1</text>
<text x="653.1" y="576.3">C</text>
<text x="689.4" y="582.4">14/08/2024</text>
<text x="703.7" y="582.5">14/08/2024</text>
<text x="718.7" y="582.6">14/08/2024</text>
<text x="742.3" y="582.2">0.21 kg</text>
<text x="824.1" y="582.4">1 OF 1</text>
</g>
<g font-size="2.5">
<text x="807.8" y="392">DEBURR AND REMOVE SHARP</text>
<text x="808.2" y="394.8">EDGES UNLESS SHARP EDGE</text>
<text x="809.1" y="400.9">UNSP.RADII</text>
<text x="809.8" y="397.6">REQUIREMENT SPECIFIED</text>
<text x="824.4" y="400.7">UNSP.CHF.</text>
<text x="812.2" y="403.6">0.5 R</text>
<text x="825.3" y="403.9">0.5 X 45</text>
<text x="812.8" y="411.8">UP TO 10</text>
<text x="829.1" y="411.9">±1.5°</text>
<text x="811.4" y="416.1">10 UP TO 50</text>
<text x="828.5" y="416.1">±0°50'</text>
<text x="810.4" y="424.5">120 UP TO 400</text>
<text x="810.9" y="420.3">50 UP TO 120</text>
<text x="828.5" y="424.5">±0°15'</text>
<text x="828.5" y="420.3">±0°25'</text>
<text x="811.7" y="433.2">0.5 UP TO 3</text>
<text x="812.5" y="437.5">3 UP TO 6</text>
<text x="829.6" y="437.4">±0.2</text>
<text x="829.6" y="433.2">±0.1</text>
<text x="812" y="441.7">6 UP TO 30</text>
<text x="829.6" y="441.7">±0.5</text>
<text x="810.9" y="445.9">30 UP TO 120</text>
<text x="829.6" y="446">±0.8</text>
<text x="809.9" y="454.4">315 UP TO 1000</text>
<text x="810.3" y="450.2">120 UP TO 315</text>
<text x="829.6" y="450.2">±1.2</text>
<text x="830.7" y="454.4">±2</text>
<text x="809.4" y="458.7">1000 UP TO 2000</text>
<text x="830.6" y="458.7">±3</text>
<text x="811.9" y="463">OVER 2000</text>
<text x="830.7" y="463">±4</text>
<text x="813.1" y="471.6">UP TO 10</text>
<text x="830.1" y="471.6">±1°</text>
<text x="811.4" y="475.9">10 UP TO 50</text>
<text x="828.5" y="475.9">±0°30'</text>
<text x="810.4" y="484.4">120 UP TO 400</text>
<text x="811.2" y="480.1">50 UP TO 120</text>
<text x="828.5" y="484.4">±0°10'</text>
<text x="828.5" y="480.1">±0°20'</text>
<text x="811.7" y="493">0.5 UP TO 3</text>
<text x="812.4" y="497.2">3 UP TO 6</text>
<text x="829.6" y="497.3">±0.1</text>
<text x="829.6" y="493">±0.1</text>
<text x="811.9" y="501.5">6 UP TO 30</text>
<text x="829.6" y="501.5">±0.2</text>
<text x="810.8" y="505.8">30 UP TO 120</text>
<text x="829.6" y="505.8">±0.3</text>
<text x="809.8" y="514.3">315 UP TO 1000</text>
<text x="810.3" y="510.1">120 UP TO 315</text>
<text x="829.6" y="510">±0.5</text>
<text x="829.6" y="514.3">±0.8</text>
<text x="668.4" y="519.9">.</text>
<text x="783.5" y="520">.</text>
<text x="799.1" y="519.9">.</text>
<text x="809.2" y="518.5">1000 UP TO 2000</text>
<text x="829.6" y="518.5">±1.2</text>
<text x="668.4" y="524.9">USE STD MATL. NOTE REMOVED &amp; HEAT TREATMENT NOTE ADDED</text>
<text x="777.2" y="524.8">14/08/2024</text>
<text x="793.8" y="524.8">03006598</text>
<text x="811.9" y="522.8">OVER 2000</text>
<text x="830.6" y="522.7">±2</text>
</g>
<g font-size="2.4">
<text x="4.1" y="556.9" transform="rotate(-90 4.1 556.9)">Uploading\2022-23\P23Y5\P23Y5B121411.dft</text>
<text x="4.1" y="584.1" transform="rotate(-90 4.1 584.1)">\\srv01043\ExDM</text>
</g>
<text font-size="2.3" x="658.3" y="525.4">1</text>
<g font-size="2.1">
<text x="811.5" y="406.1">UNSPECIFIED TOL.(FAB)</text>
<text x="812.5" y="408.5">FOR ANGULAR IN mm.</text>
<text x="811.6" y="427.7">UNSPECIFIED TOL.(FAB)</text>
<text x="813.6" y="430.1">FOR LINEAR IN mm.</text>
<text x="811.7" y="466.1">UNSPECIFIED TOL.(M/C)</text>
<text x="812.5" y="468.5">FOR ANGULAR IN mm.</text>
<text x="811.7" y="487.6">UNSPECIFIED TOL.(M/C)</text>
<text x="813.6" y="489.9">FOR LINEAR IN mm.</text>
</g>
</svg>
